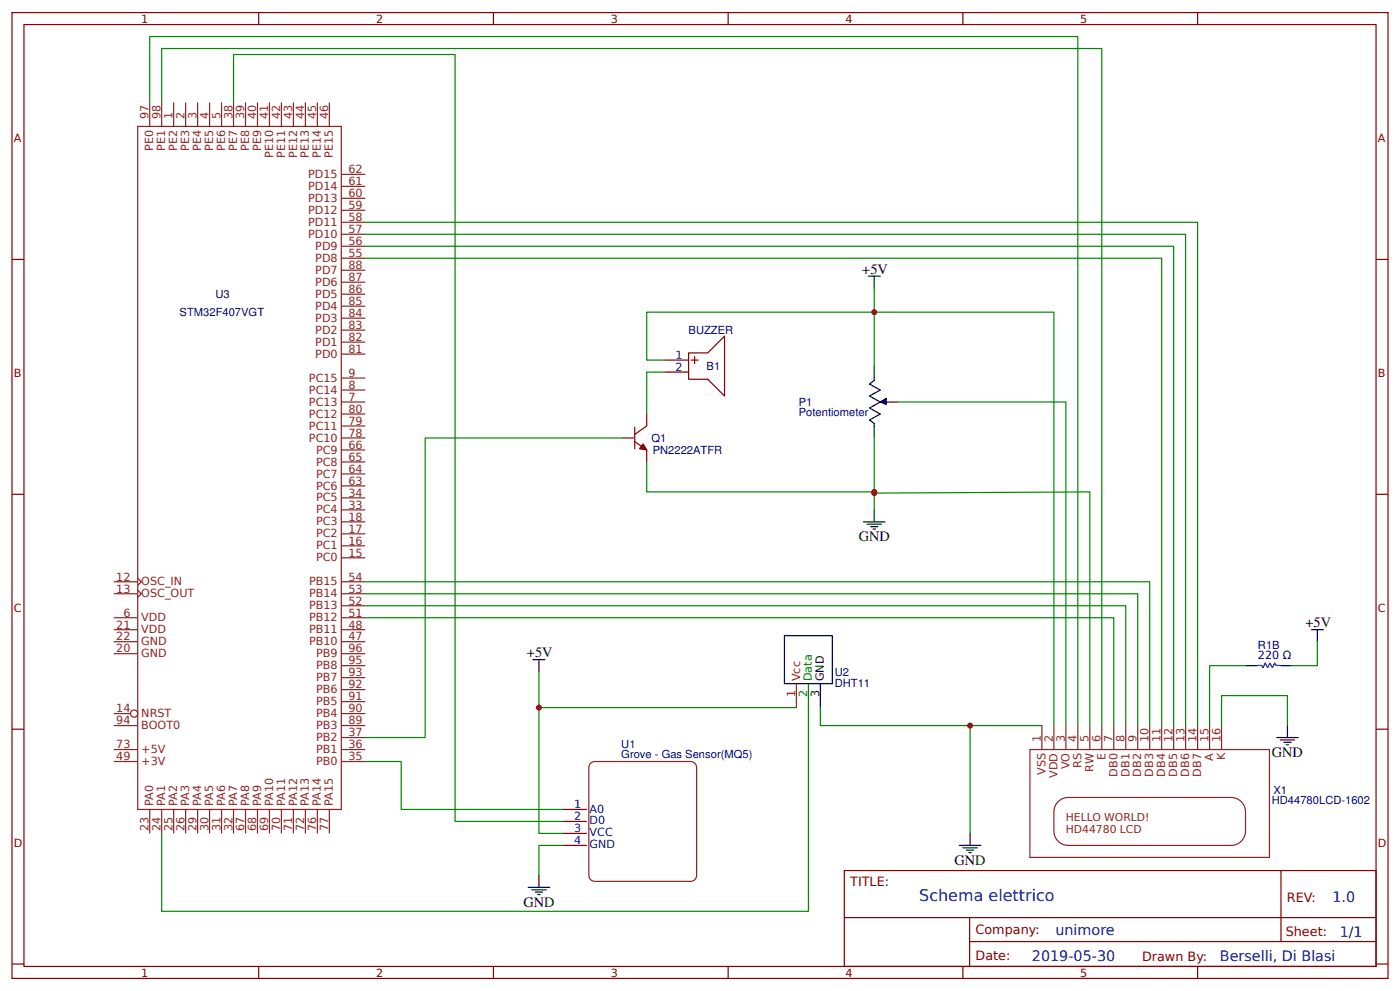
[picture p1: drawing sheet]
<svg xmlns="http://www.w3.org/2000/svg" width="309mm" height="219mm" viewBox="0 0 309 219" stroke-linecap="round" stroke-linejoin="round" font-family="sans-serif">
<g fill="none" stroke="#800" stroke-width=".26">
<path d="M2.6 2.8h304.1v213.2h-304.1zM5.3 5.4h298.7v208h-298.7zM57.1 2.8v2.6M109 2.8v2.6M160.9 2.8v2.6M212.7 2.8v2.6M264.6 2.8v2.6M2.6 57.3h2.7M304 57.3h2.7M146.8 79.5h5.3M152.1 77.9h4.3l3.7-3.7v13.2l-3.7-3.7h-4.3zM152.7 79.5h1.6"/>
<path d="M153.5 78.7v1.6M137.6 96.7h2.6M140.2 97.5l2.7 1.9v2.6M140.2 94.3v4.8M142.9 91.4v2.7l-2.7 1.8M146.8 82.2h5.3M2.6 109.1h2.7M304 109.1h2.7M2.6 161h2.7M124.4 178.7h5.2M304 161h2.7M124.4 181.4h5.2"/>
<path d="M124.4 184h5.2M124.4 186.7h5.2M186.5 192.2h117.5v21.2h-117.5zM283 192.2v15.7M2.6 212.9h2.7M57.1 213.4v2.6M109 213.4v2.6M160.9 213.4v2.6M186.6 202.6h117.3M212.7 213.4v2.6M214.2 207.9h89.7M214.2 202.6v10.6"/>
<path d="M264.6 213.4v2.6M304 212.9h2.7"/>
</g>
<g fill="none" stroke="#8d2323" stroke-width=".26">
<path d="M30.4 27.9h45v150.8h-45zM33.1 22.6v5.3M35.7 22.6v5.3M38.4 22.6v5.3M41 22.6v5.3M43.7 22.6v5.3M46.3 22.6v5.3M48.9 22.6v5.3M51.6 22.6v5.3M54.2 22.6v5.3M56.9 22.6v5.3M59.5 22.6v5.3"/>
<path d="M62.2 22.6v5.3M64.8 22.6v5.3M67.5 22.6v5.3M70.1 22.6v5.3M72.8 22.6v5.3M75.4 38.5h5.3M75.4 59.7h5.3M75.4 54.4h5.3M75.4 51.7h5.3M75.4 49.1h5.3M75.4 46.4h5.3M75.4 41.1h5.3"/>
<path d="M75.4 43.8h5.3M75.4 57h5.3M75.4 72.9h5.3M75.4 78.2h5.3M75.4 75.5h5.3M75.4 67.6h5.3M75.4 65h5.3M75.4 62.3h5.3M75.4 70.2h5.3M75.4 88.8h5.3M75.4 86.1h5.3M75.4 83.5h5.3"/>
<path d="M75.4 99.4h5.3M75.4 96.7h5.3M75.4 94.1h5.3M75.4 91.4h5.3M75.4 117.9h5.3M75.4 115.2h5.3M75.4 107.3h5.3M75.4 104.6h5.3M75.4 102h5.3M75.4 112.6h5.3M75.4 109.9h5.3M25.1 128.5h5.3"/>
<path d="M25.1 131.1h5.3M25.1 136.4h5.3M25.1 139h5.3M30.4 127.7l.8 .8-.8 .7M30.4 130.3l.8 .8-.8 .8M75.4 128.5h5.3M75.4 131.1h5.3M75.4 120.5h5.3M75.4 136.4h5.3M75.4 123.2h5.3M75.4 139h5.3M75.4 133.7h5.3"/>
<path d="M25.1 141.7h5.3M25.1 157.6h3.7M25.1 144.3h5.3M75.4 141.7h5.3M75.4 157.6h5.3M75.4 154.9h5.3M75.4 152.3h5.3M75.4 149.6h5.3M75.4 147h5.3M75.4 144.3h5.3M25.1 165.5h5.3M25.1 168.1h5.3"/>
<path d="M25.1 160.2h5.3M33.1 178.7v5.3M35.7 178.7v5.3M38.4 178.7v5.3M41 178.7v5.3M43.7 178.7v5.3M46.3 178.7v5.3M48.9 178.7v5.3M51.6 178.7v5.3M54.2 178.7v5.3M56.9 178.7v5.3M59.5 178.7v5.3"/>
<path d="M62.2 178.7v5.3M64.8 178.7v5.3M67.5 178.7v5.3M70.1 178.7v5.3M72.8 178.7v5.3M75.4 165.5h5.3M75.4 168.1h5.3M75.4 160.2h5.3M75.4 162.9h5.3M130.3 168.7l.7-.5 .4-.1h21.2a1.32 1.32 0 0 1 1.3 1.4v23.8a1.32 1.32 0 0 1-1.3 1.3h-21.2a1.32 1.32 0 0 1-1.3-1.3v-23.8zM227.5 165.5h53v23.8h-53zM230.2 160.2v5.3"/>
<path d="M232.8 160.2v5.3M233.8 177a3.2 3.2 0 0 1 2.2-.9h36a3.2 3.2 0 0 1 3.2 3.2v4.2a3.2 3.2 0 0 1-3.2 3.2h-36a3.2 3.2 0 0 1-3.2-3.2v-4.2a3.2 3.2 0 0 1 1-2.3zM235.5 160.2v5.3M238.1 160.2v5.3M240.8 160.2v5.3M243.4 160.2v5.3M246.1 160.2v5.3M248.7 160.2v5.3M251.4 160.2v5.3M254 160.2v5.3M256.6 160.2v5.3M259.3 160.2v5.3"/>
<path d="M261.9 160.2v5.3M264.6 160.2v5.3M267.2 160.2v5.3M269.9 160.2v5.3"/>
<circle cx="29.6" cy="157.6" r=".79"/>
</g>
<path d="M142.1 98l.8 1.4-1.6-.3z" fill="#800" stroke="#800" stroke-width=".26"/>
<g fill="none" stroke="#000" stroke-width=".26">
<path d="M191.8 61h2.7M193.1 61v2.6M193.1 80.8v3.2l-1 .8 2.4 1.3-2.4 1.3 2.4 1.4-2.4 1.3 2.4 1.3-2.4 1.3 1 .8v3.2M195.8 88.8h2.6M190.8 115.2h4.7M191.6 115.8h3.1M192.4 116.3h1.5M192.9 116.8h.5M193.1 112.6v2.6M289.7 139h2.7M291 139v2.7M117.7 145.7h2.7"/>
<path d="M119.1 145.7v2.6M173.3 140.4h10.6v10.5h-10.6zM181.2 150.9v5.3M275.2 147h2.6M282.8 147h2.7M282 162.9h4.8M282.8 163.4h3.2M283.6 163.9h1.6M284.2 164.4h.5M284.4 160.2v2.7M116.7 195.9h4.7M117.5 196.5h3.1"/>
<path d="M118.3 197h1.6M118.8 197.5h.5M119.1 193.3v2.6M211.9 186.7h4.8M212.7 187.2h3.2M213.5 187.7h1.6M214 188.3h.6M214.3 184v2.7"/>
</g>
<g fill="none" stroke="#080" stroke-width=".26">
<path d="M33.1 22.6v-14.5h205v152.1M35.7 22.6v-11.9h207.7v149.5M51.6 22.6v-10.6h48.9v169.4h23.9M80.7 49.1h183.9v111.1M80.7 51.7h181.2v108.5M80.7 54.4h178.6v105.8M80.7 57h175.9v103.2M146.8 79.5h-3.9v-10.6h89.9v91.3M193.1 63.6v17.2M137.6 96.7h-43.7v66.2h-13.2M146.8 82.2h-3.9v9.2M193.1 96.7v15.9"/>
<path d="M198.4 88.8h37.1v71.4M142.9 102v6.6h50.2M193.1 108.9l47.7-.3v51.6M80.7 128.5h173.3v31.7M80.7 131.1h170.7v29.1M80.7 133.7h168v26.5M80.7 136.4h165.4v23.8M119.1 148.3v35.7h5.3M119.1 156.2h56.8M178.6 156.2v45h-142.9v-17.2M181.2 156.2v4h33.1M275.2 147h-8v13.2"/>
<path d="M291 141.7v5.3h-5.5M80.7 168.1h7.9v10.6h35.8M230.2 160.2h-15.9v23.8M269.9 160.2v-6.6h14.5v6.6M124.4 186.7h-5.3v6.6"/>
</g>
<path d="M194.5 88.8l1.3-.8v1.3z" fill="#000" stroke="#000" stroke-width=".26"/>
<path d="M277.7 146.9h1.1l.2 .5 .5-1 .6 1 .5-1 .5 1 .5-1 .3 .5h1" fill="none" stroke="#00f" stroke-width=".26"/>
<path d="M175.9 150.9v5.3" fill="none" stroke="#f00" stroke-width=".26"/>
<path d="M178.6 150.9v5.3" fill="none" stroke="#060" stroke-width=".26"/>
<g fill="#c00">
<circle cx="193.1" cy="108.6" r=".66"/>
<circle cx="193.1" cy="108.9" r=".66"/>
<circle cx="119.1" cy="156.2" r=".66"/>
<circle cx="214.3" cy="160.2" r=".66"/>
<circle cx="193.1" cy="68.9" r=".66"/>
</g>
<text font-size="3.5" fill="#00f" x="203.1" y="199">Schema elettrico</text>
<g font-size="3.2">
<text x="190.5" y="60.5">+5V</text>
<text x="189.7" y="119.5">GND</text>
<text x="288.4" y="138.5">+5V</text>
<text x="116.4" y="145.1">+5V</text>
<text x="281" y="167.1">GND</text>
<text x="210.9" y="190.9">GND</text>
<text x="115.6" y="200.2">GND</text>
</g>
<g font-size="3.2" fill="#00f">
<text x="294.4" y="199.2">1.0</text>
<text x="233.2" y="206.3">unimore</text>
<text x="296" y="206.9">1/1</text>
<text x="228" y="212.2">2019-05-30</text>
<text x="269.5" y="212.1">Berselli, Di Blasi</text>
</g>
<g font-size="2.8" fill="#800">
<text x="187.9" y="195.7">TITLE:</text>
<text x="284.3" y="199.2">REV:</text>
<text x="215.5" y="206.3">Company:</text>
<text x="284.1" y="206.8">Sheet:</text>
<text x="215.5" y="212.1">Date:</text>
<text x="252.3" y="212.1">Drawn By:</text>
</g>
<g font-size="2.5" fill="#800">
<text x="31.2" y="5">1</text>
<text x="83.1" y="5">2</text>
<text x="134.9" y="5">3</text>
<text x="186.8" y="5">4</text>
<text x="238.7" y="5">5</text>
<text x="3" y="31.4">A</text>
<text x="304.4" y="31.4">A</text>
<text x="3" y="83.2">B</text>
<text x="304.4" y="83.2">B</text>
<text x="3" y="135.1">C</text>
<text x="304.4" y="135.1">C</text>
<text x="3" y="186.9">D</text>
<text x="304.4" y="186.9">D</text>
<text x="31.2" y="215.6">1</text>
<text x="83.1" y="215.6">2</text>
<text x="134.9" y="215.6">3</text>
<text x="186.8" y="215.6">4</text>
<text x="238.7" y="215.6">5</text>
</g>
<g font-size="2.5" fill="#8d2323">
<text x="32.8" y="26.3" transform="rotate(-90 32.8 26.3)">97</text>
<text x="35.5" y="26.3" transform="rotate(-90 35.5 26.3)">98</text>
<text x="38.1" y="26.3" transform="rotate(-90 38.1 26.3)">1</text>
<text x="40.7" y="26.3" transform="rotate(-90 40.7 26.3)">2</text>
<text x="43.4" y="26.3" transform="rotate(-90 43.4 26.3)">3</text>
<text x="46" y="26.3" transform="rotate(-90 46 26.3)">4</text>
<text x="48.7" y="26.3" transform="rotate(-90 48.7 26.3)">5</text>
<text x="51.3" y="26.3" transform="rotate(-90 51.3 26.3)">38</text>
<text x="54" y="26.3" transform="rotate(-90 54 26.3)">39</text>
<text x="56.6" y="26.3" transform="rotate(-90 56.6 26.3)">40</text>
<text x="59.3" y="26.3" transform="rotate(-90 59.3 26.3)">41</text>
<text x="61.9" y="26.3" transform="rotate(-90 61.9 26.3)">42</text>
<text x="64.6" y="26.3" transform="rotate(-90 64.6 26.3)">43</text>
<text x="67.2" y="26.3" transform="rotate(-90 67.2 26.3)">44</text>
<text x="69.8" y="26.3" transform="rotate(-90 69.8 26.3)">45</text>
<text x="72.5" y="26.3" transform="rotate(-90 72.5 26.3)">46</text>
<text x="33.9" y="33.3" transform="rotate(-90 33.9 33.3)">PE0</text>
<text x="36.5" y="33.3" transform="rotate(-90 36.5 33.3)">PE1</text>
<text x="39.2" y="33.3" transform="rotate(-90 39.2 33.3)">PE2</text>
<text x="41.8" y="33.3" transform="rotate(-90 41.8 33.3)">PE3</text>
<text x="44.4" y="33.3" transform="rotate(-90 44.4 33.3)">PE4</text>
<text x="47.1" y="33.3" transform="rotate(-90 47.1 33.3)">PE5</text>
<text x="49.7" y="33.3" transform="rotate(-90 49.7 33.3)">PE6</text>
<text x="52.4" y="33.3" transform="rotate(-90 52.4 33.3)">PE7</text>
<text x="55" y="33.3" transform="rotate(-90 55 33.3)">PE8</text>
<text x="57.7" y="33.3" transform="rotate(-90 57.7 33.3)">PE9</text>
<text x="60.3" y="34.9" transform="rotate(-90 60.3 34.9)">PE10</text>
<text x="63" y="34.9" transform="rotate(-90 63 34.9)">PE11</text>
<text x="65.6" y="34.9" transform="rotate(-90 65.6 34.9)">PE12</text>
<text x="68.3" y="34.9" transform="rotate(-90 68.3 34.9)">PE13</text>
<text x="70.9" y="34.9" transform="rotate(-90 70.9 34.9)">PE14</text>
<text x="73.6" y="34.9" transform="rotate(-90 73.6 34.9)">PE15</text>
<text x="68.1" y="41.9">PD14</text>
<text x="68.1" y="39.3">PD15</text>
<text x="77" y="40.9">61</text>
<text x="77" y="38.2">62</text>
<text x="68.1" y="47.2">PD12</text>
<text x="68.1" y="44.6">PD13</text>
<text x="77" y="46.2">59</text>
<text x="77" y="43.5">60</text>
<text x="68.1" y="52.5">PD10</text>
<text x="68.1" y="49.9">PD11</text>
<text x="77" y="51.5">57</text>
<text x="77" y="48.8">58</text>
<text x="69.6" y="55.2">PD9</text>
<text x="69.6" y="57.8">PD8</text>
<text x="77" y="59.4">88</text>
<text x="77" y="54.1">56</text>
<text x="77" y="56.8">55</text>
<text x="69.6" y="65.7">PD5</text>
<text x="69.6" y="63.1">PD6</text>
<text x="69.6" y="60.5">PD7</text>
<text x="77" y="64.7">86</text>
<text x="77" y="62">87</text>
<text x="69.6" y="68.4">PD4</text>
<text x="69.6" y="71">PD3</text>
<text x="77" y="67.3">85</text>
<text x="77" y="70">84</text>
<text x="69.6" y="73.7">PD2</text>
<text x="69.6" y="76.3">PD1</text>
<text x="77" y="72.6">83</text>
<text x="77" y="77.9">81</text>
<text x="77" y="75.3">82</text>
<text x="69.6" y="79">PD0</text>
<text x="77" y="83.2">9</text>
<text x="68.3" y="89.6">PC13</text>
<text x="68.3" y="86.9">PC14</text>
<text x="68.3" y="84.3">PC15</text>
<text x="77" y="88.5">7</text>
<text x="77" y="85.9">8</text>
<text x="68.3" y="94.9">PC11</text>
<text x="68.3" y="92.2">PC12</text>
<text x="77" y="93.8">79</text>
<text x="77" y="91.1">80</text>
<text x="68.3" y="97.5">PC10</text>
<text x="69.8" y="100.1">PC9</text>
<text x="77" y="101.7">65</text>
<text x="77" y="99.1">66</text>
<text x="77" y="96.4">78</text>
<text x="69.8" y="105.4">PC7</text>
<text x="69.8" y="102.8">PC8</text>
<text x="77" y="107">63</text>
<text x="77" y="104.4">64</text>
<text x="69.8" y="108.1">PC6</text>
<text x="69.8" y="113.4">PC4</text>
<text x="69.8" y="110.7">PC5</text>
<text x="77" y="112.3">33</text>
<text x="77" y="109.7">34</text>
<text x="69.8" y="118.7">PC2</text>
<text x="69.8" y="116">PC3</text>
<text x="77" y="117.6">17</text>
<text x="77" y="115">18</text>
<text x="69.8" y="121.3">PC1</text>
<text x="69.8" y="124">PC0</text>
<text x="77" y="120.3">16</text>
<text x="77" y="122.9">15</text>
<text x="25.7" y="128.2">12</text>
<text x="25.7" y="130.8">13</text>
<text x="31.2" y="129.2">OSC_IN</text>
<text x="31.2" y="131.9">OSC_OUT</text>
<text x="68.3" y="131.9">PB14</text>
<text x="68.3" y="129.2">PB15</text>
<text x="77" y="130.8">53</text>
<text x="77" y="128.2">54</text>
<text x="27.3" y="136.1">6</text>
<text x="31.2" y="137.2">VDD</text>
<text x="68.3" y="137.2">PB12</text>
<text x="68.3" y="134.5">PB13</text>
<text x="77" y="136.1">51</text>
<text x="77" y="133.5">52</text>
<text x="25.7" y="141.4">22</text>
<text x="25.7" y="138.8">21</text>
<text x="31.2" y="142.5">GND</text>
<text x="31.2" y="139.8">VDD</text>
<text x="68.3" y="142.5">PB10</text>
<text x="68.3" y="139.8">PB11</text>
<text x="77" y="141.4">47</text>
<text x="77" y="138.8">48</text>
<text x="25.7" y="144.1">20</text>
<text x="31.2" y="145.1">GND</text>
<text x="69.9" y="147.8">PB8</text>
<text x="69.9" y="145.1">PB9</text>
<text x="77" y="149.4">93</text>
<text x="77" y="146.7">95</text>
<text x="77" y="144.1">96</text>
<text x="69.9" y="155.7">PB5</text>
<text x="69.9" y="153.1">PB6</text>
<text x="69.9" y="150.4">PB7</text>
<text x="77" y="154.6">91</text>
<text x="77" y="152">92</text>
<text x="25.7" y="159.9">94</text>
<text x="25.7" y="157.3">14</text>
<text x="31.2" y="161">BOOT0</text>
<text x="31.2" y="158.4">NRST</text>
<text x="69.9" y="161">PB3</text>
<text x="69.9" y="158.4">PB4</text>
<text x="77" y="159.9">89</text>
<text x="77" y="157.3">90</text>
<text x="25.7" y="167.9">49</text>
<text x="25.7" y="165.2">73</text>
<text x="31.2" y="166.3">+5V</text>
<text x="69.9" y="166.3">PB1</text>
<text x="69.9" y="163.6">PB2</text>
<text x="77" y="167.9">35</text>
<text x="77" y="165.2">36</text>
<text x="77" y="162.6">37</text>
<text x="229.9" y="163.9" transform="rotate(-90 229.9 163.9)">1</text>
<text x="232.6" y="163.9" transform="rotate(-90 232.6 163.9)">2</text>
<text x="235.2" y="163.9" transform="rotate(-90 235.2 163.9)">3</text>
<text x="237.9" y="163.9" transform="rotate(-90 237.9 163.9)">4</text>
<text x="240.5" y="163.9" transform="rotate(-90 240.5 163.9)">5</text>
<text x="243.2" y="163.9" transform="rotate(-90 243.2 163.9)">6</text>
<text x="244.2" y="167.9" transform="rotate(-90 244.2 167.9)">E</text>
<text x="245.8" y="163.9" transform="rotate(-90 245.8 163.9)">7</text>
<text x="248.4" y="163.9" transform="rotate(-90 248.4 163.9)">8</text>
<text x="251.1" y="163.9" transform="rotate(-90 251.1 163.9)">9</text>
<text x="253.7" y="163.9" transform="rotate(-90 253.7 163.9)">10</text>
<text x="256.4" y="163.9" transform="rotate(-90 256.4 163.9)">11</text>
<text x="259" y="163.9" transform="rotate(-90 259 163.9)">12</text>
<text x="261.7" y="163.9" transform="rotate(-90 261.7 163.9)">13</text>
<text x="264.3" y="163.9" transform="rotate(-90 264.3 163.9)">14</text>
<text x="267" y="163.9" transform="rotate(-90 267 163.9)">15</text>
<text x="268" y="168" transform="rotate(-90 268 168)">A</text>
<text x="269.6" y="163.9" transform="rotate(-90 269.6 163.9)">16</text>
<text x="270.7" y="167.9" transform="rotate(-90 270.7 167.9)">K</text>
<text x="31.2" y="168.9">+3V</text>
<text x="69.9" y="168.9">PB0</text>
<text x="231" y="171.1" transform="rotate(-90 231 171.1)">VSS</text>
<text x="233.6" y="171.8" transform="rotate(-90 233.6 171.8)">VDD</text>
<text x="236.3" y="169.9" transform="rotate(-90 236.3 169.9)">VO</text>
<text x="238.9" y="169.6" transform="rotate(-90 238.9 169.6)">RS</text>
<text x="241.6" y="170.3" transform="rotate(-90 241.6 170.3)">RW</text>
<text x="246.9" y="171.5" transform="rotate(-90 246.9 171.5)">DB0</text>
<text x="249.5" y="171.5" transform="rotate(-90 249.5 171.5)">DB1</text>
<text x="252.1" y="171.5" transform="rotate(-90 252.1 171.5)">DB2</text>
<text x="254.8" y="171.5" transform="rotate(-90 254.8 171.5)">DB3</text>
<text x="257.4" y="171.5" transform="rotate(-90 257.4 171.5)">DB4</text>
<text x="260.1" y="171.5" transform="rotate(-90 260.1 171.5)">DB5</text>
<text x="262.7" y="171.5" transform="rotate(-90 262.7 171.5)">DB6</text>
<text x="265.4" y="171.5" transform="rotate(-90 265.4 171.5)">DB7</text>
<text x="33.9" y="177.9" transform="rotate(-90 33.9 177.9)">PA0</text>
<text x="36.5" y="177.9" transform="rotate(-90 36.5 177.9)">PA1</text>
<text x="39.2" y="177.9" transform="rotate(-90 39.2 177.9)">PA2</text>
<text x="41.8" y="177.9" transform="rotate(-90 41.8 177.9)">PA3</text>
<text x="44.4" y="177.9" transform="rotate(-90 44.4 177.9)">PA4</text>
<text x="47.1" y="177.9" transform="rotate(-90 47.1 177.9)">PA5</text>
<text x="49.7" y="177.9" transform="rotate(-90 49.7 177.9)">PA6</text>
<text x="52.4" y="177.9" transform="rotate(-90 52.4 177.9)">PA7</text>
<text x="55" y="177.9" transform="rotate(-90 55 177.9)">PA8</text>
<text x="57.7" y="177.9" transform="rotate(-90 57.7 177.9)">PA9</text>
<text x="60.3" y="177.9" transform="rotate(-90 60.3 177.9)">PA10</text>
<text x="63" y="177.9" transform="rotate(-90 63 177.9)">PA11</text>
<text x="65.6" y="177.9" transform="rotate(-90 65.6 177.9)">PA12</text>
<text x="68.3" y="177.9" transform="rotate(-90 68.3 177.9)">PA13</text>
<text x="70.9" y="177.9" transform="rotate(-90 70.9 177.9)">PA14</text>
<text x="73.6" y="177.9" transform="rotate(-90 73.6 177.9)">PA15</text>
<text x="32.8" y="183.5" transform="rotate(-90 32.8 183.5)">23</text>
<text x="35.5" y="183.5" transform="rotate(-90 35.5 183.5)">24</text>
<text x="38.1" y="183.5" transform="rotate(-90 38.1 183.5)">25</text>
<text x="40.7" y="183.5" transform="rotate(-90 40.7 183.5)">26</text>
<text x="43.4" y="183.5" transform="rotate(-90 43.4 183.5)">29</text>
<text x="46" y="183.5" transform="rotate(-90 46 183.5)">30</text>
<text x="48.7" y="183.5" transform="rotate(-90 48.7 183.5)">31</text>
<text x="51.3" y="183.5" transform="rotate(-90 51.3 183.5)">32</text>
<text x="54" y="183.5" transform="rotate(-90 54 183.5)">67</text>
<text x="56.6" y="183.5" transform="rotate(-90 56.6 183.5)">68</text>
<text x="59.3" y="183.5" transform="rotate(-90 59.3 183.5)">69</text>
<text x="61.9" y="183.5" transform="rotate(-90 61.9 183.5)">70</text>
<text x="64.6" y="183.5" transform="rotate(-90 64.6 183.5)">71</text>
<text x="67.2" y="183.5" transform="rotate(-90 67.2 183.5)">72</text>
<text x="69.8" y="183.5" transform="rotate(-90 69.8 183.5)">76</text>
<text x="72.5" y="183.5" transform="rotate(-90 72.5 183.5)">77</text>
</g>
<g font-size="2.5" fill="#000080">
<text x="47.6" y="65.7">U3</text>
<text x="39.7" y="69.7">STM32F407VGT</text>
<text x="152.1" y="73.7">BUZZER</text>
<text x="156.1" y="81.6">B1</text>
<text x="176.5" y="89.7">P1</text>
<text x="176.5" y="91.9">Potentiometer</text>
<text x="143.9" y="97.5">Q1</text>
<text x="144.2" y="100.1">PN2222ATFR</text>
<text x="277.9" y="143.2">R1B</text>
<text x="184.4" y="149.4">U2</text>
<text x="277.9" y="145.6">220 Ω</text>
<text x="184.4" y="151.7">DHT11</text>
<text x="137.3" y="167.3">Grove - Gas Sensor(MQ5)</text>
<text x="137.3" y="165.1">U1</text>
<text x="281" y="177.6">HD44780LCD-1602</text>
<text x="281.3" y="175.4">X1</text>
</g>
<g font-size="2.5" fill="#00f">
<text x="149.2" y="79.2">1</text>
<text x="149.2" y="81.9">2</text>
<text x="126.8" y="178.3">1</text>
<text x="130.3" y="179.4">A0</text>
<text x="126.8" y="181">2</text>
<text x="126.8" y="183.6">3</text>
<text x="130.3" y="182">D0</text>
<text x="130.3" y="184.7">VCC</text>
<text x="126.8" y="186.3">4</text>
<text x="130.3" y="187.3">GND</text>
</g>
<g font-size="2.5" fill="#f00">
<text x="175.7" y="153.8" transform="rotate(-90 175.7 153.8)">1</text>
<text x="176.7" y="150.4" transform="rotate(-90 176.7 150.4)">Vcc</text>
</g>
<g font-size="2.5" fill="#060">
<text x="178.3" y="153.8" transform="rotate(-90 178.3 153.8)">2</text>
<text x="179.4" y="150.4" transform="rotate(-90 179.4 150.4)">Data</text>
</g>
<g font-size="2.5">
<text x="181" y="153.8" transform="rotate(-90 181 153.8)">3</text>
<text x="182" y="150.4" transform="rotate(-90 182 150.4)">GND</text>
</g>
<g font-size="2.4" fill="#8d2323">
<text x="235.5" y="181.4">HELLO WORLD!</text>
<text x="235.5" y="184">HD44780 LCD</text>
</g>
</svg>
